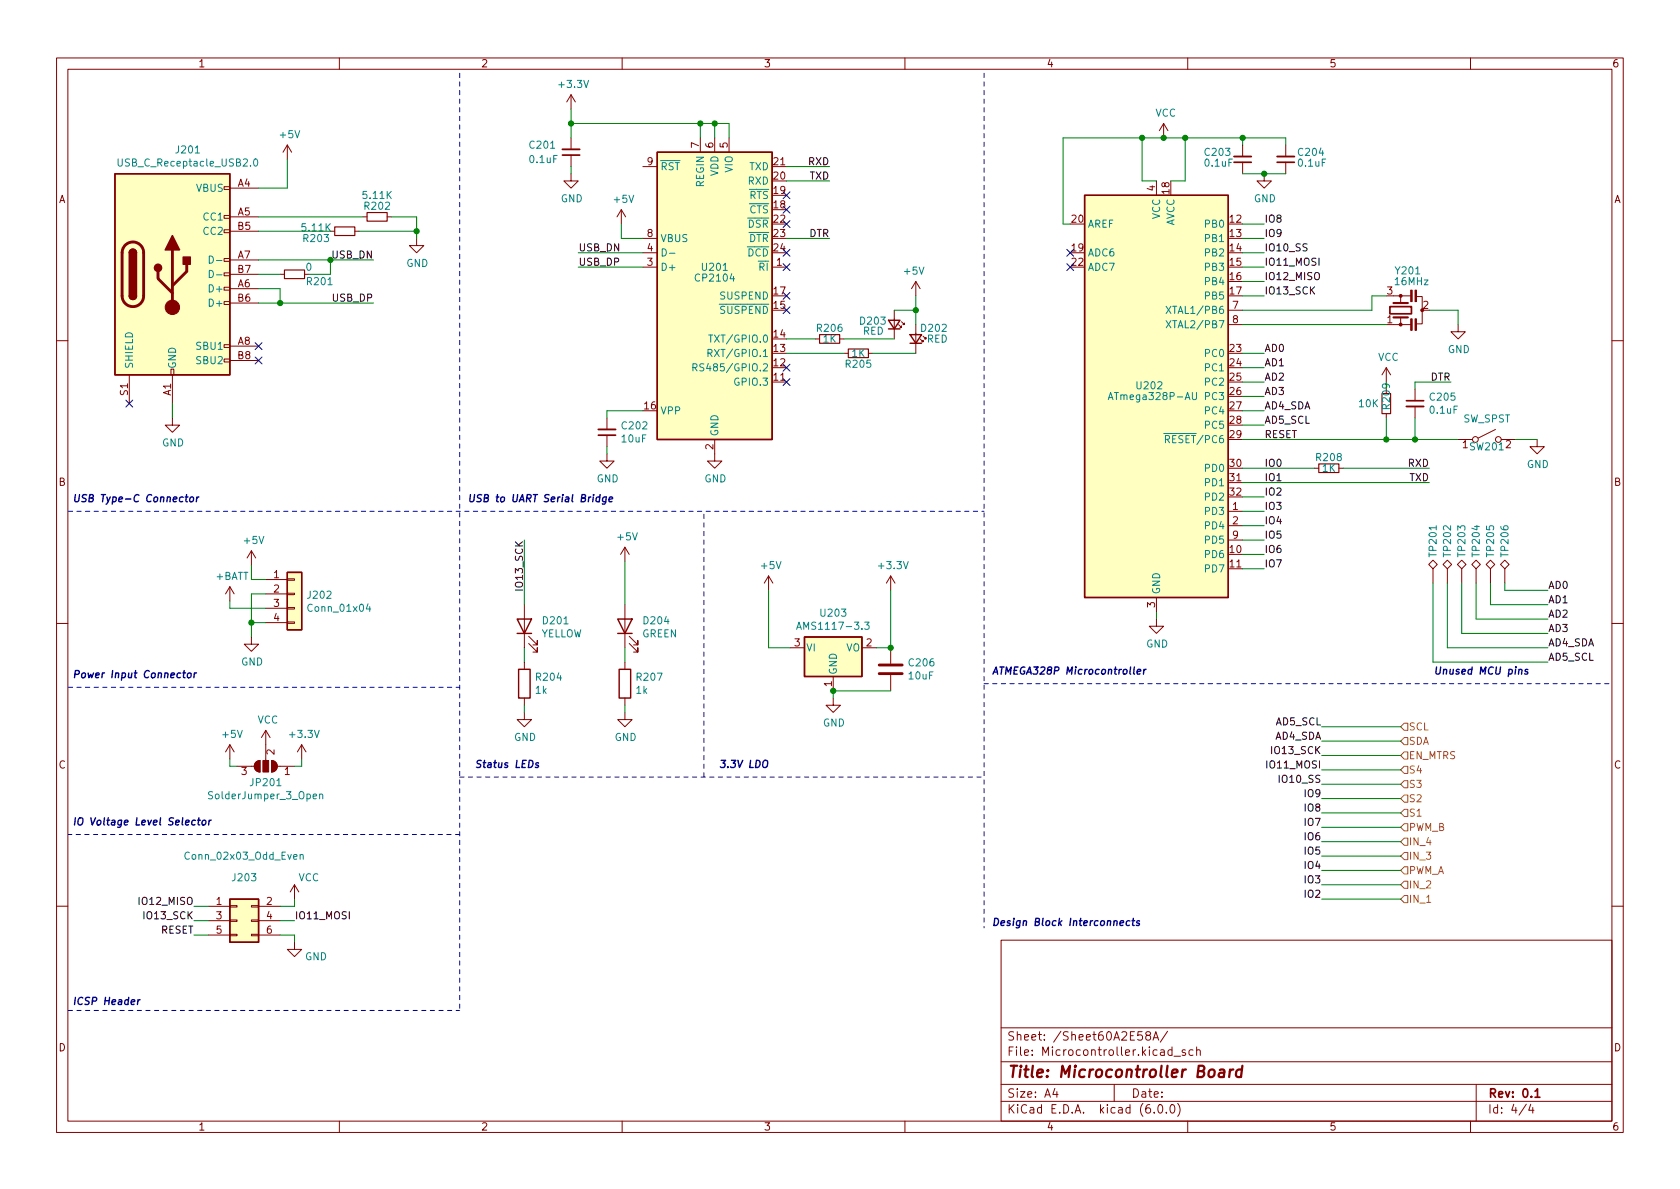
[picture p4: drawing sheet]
<svg xmlns="http://www.w3.org/2000/svg" width="297mm" height="210mm" viewBox="0 0 297 210" stroke-linecap="round" stroke-linejoin="round" font-family="sans-serif">
<g fill="none" stroke="#840000" stroke-width=".18">
<path d="M10 10.2h277v190.1h-277zM12 12.2h273v186.1h-273zM60 10.2v2M101 16.8l-.8 1.2M101 16.8v2.5M101 16.8l.7 1.2M110 10.2v2M160 10.2v2M210 10.2v2M260 10.2v2M39.6 38.1h1v.5h-1zM39.6 33h1v.5h-1z"/>
<path d="M40.6 33.3h5.1M40.6 38.3h5.1M50.8 25.6l-.8 1.3M50.8 25.6v2.6M50.8 25.6l.8 1.3M64.1 38.3h.8M68.5 38.3h.7M101 30.7v1.3h1.2l-1.2 1.3-1.3-1.3h1.3M101 24.4v2M101 27.4v2.1M109.9 37.1l-.8 1.2M109.9 37.1v2.5"/>
<path d="M109.9 37.1l.7 1.2M113.7 29.5h2.5M123.8 24.4v2.5M126.4 24.4v2.5M128.9 24.4v2.5M136.5 29.5h2.6M204.5 32v2.5M205.7 21.8l-.7 1.3M205.7 21.8v2.6M205.7 21.8l.8 1.3M219.7 25.6v2.1M219.7 28.7v2"/>
<path d="M223.5 30.7v1.3h1.3l-1.3 1.3-1.3-1.3h1.3M227.3 25.6v2.1M227.3 28.7v2M39.6 53.3h1v.5h-1zM39.6 50.8h1v.5h-1zM39.6 48.3h1v.5h-1zM39.6 45.7h1v.5h-1zM39.6 40.6h1v.5h-1zM40.6 51h5.1M40.6 46h5.1M40.6 40.9h5.1M40.6 53.6h5.1"/>
<path d="M40.6 48.5h5.1M49.5 48.5h.8M58.4 40.9h.8M62.7 40.9h.8M73.7 42.2v1.2h1.2l-1.2 1.3-1.3-1.3h1.3M113.7 47.2h2.5M113.7 44.7h2.5M113.7 42.2h2.5M136.5 47.2h2.6M144.1 59.9h.8M148.5 59.9h.7M158.1 54.9v5"/>
<path d="M158.9 57.4l.5 .5v-.2v.2h-.3M159.4 56.9l.5 .5v-.3v.3h-.3M161.9 49.8l.8 1.2M161.9 49.8v2.5M161.9 57.4v5.1M161.9 49.8l-.7 1.2M162.7 59.9l.5 .5v-.2v.2h-.3M163.2 59.4l.5 .5v-.2v.2h-.3M217.2 57.4h2.5M217.2 54.9h2.5M246.4 57.4h3M246.4 52.3h3"/>
<path d="M247.6 52.3v1.3M247.6 56.3v1.1M250.4 52.4h1.1v4.9h-1.2M257.8 57.4v1.3h1.3l-1.3 1.2-1.3-1.2h1.3M10 60.2h2M22.9 66.3v5.1M30.2 65.3h.5v1h-.5zM30.5 73.9v1.3h1.2l-1.2 1.2-1.3-1.2h1.3M30.5 66.3v5.1M39.6 63.5h1v.5h-1zM39.6 61h1v.5h-1zM40.6 61.2h5.1"/>
<path d="M40.6 63.7h5.1M107.3 73.9v2M107.3 77v2M126.4 77.7v3.8h1.2l-1.2 1.3-1.3-1.3h1.3M136.5 67.6h2.6M149.2 62.5h.8M153.5 62.5h.8M245.1 65v2.6M245.1 73.1v.8M245.1 65l-.8 1.3M245.1 65l.8 1.3M250.2 68.8v2.1"/>
<path d="M250.2 71.9v2M257.8 77.7h2.5M264.4 75.9l-3 1.6M265.4 77.7h2.6M271.8 77.7v1.3h1.2l-1.2 1.3-1.3-1.3h1.3M285 60.2h2M44.4 97.4l-.7 1.3M44.4 97.4v2.5M44.4 97.4l.8 1.3M107.3 80.3v1.2h1.3l-1.3 1.3-1.3-1.3h1.3M110.5 96.8v2.5M110.5 96.8l-.8 1.2"/>
<path d="M110.5 96.8l.8 1.2M217.2 90.4h2.5M217.2 93h2.5M217.2 85.3h2.5M217.2 95.5h2.5M232.4 82.8h.8M236.7 82.8h.8M252.6 99.8l.8-.7 .7 .7-.7 .8zM255.9 99.1l.8 .7-.8 .8-.8-.8zM257.7 99.8l.7-.7 .8 .7-.8 .8zM260.2 99.8l.8-.7 .7 .7-.7 .8zM262.8 99.8l.7-.7 .8 .7-.8 .8z"/>
<path d="M266.1 99.1l.7 .7-.7 .8-.8-.8zM10 110.2h2M40.6 103.8l-.7 1.2M40.6 103.8v2.5M40.6 103.8l.8 1.2M44.4 112.6v1.3h1.3l-1.3 1.3-1.2-1.3h1.2M47 102.5h3.8M47 105h3.8M47 107.6h3.8M47 110.1h3.8M50.8 110h1.3v.2h-1.3zM50.8 107.4h1.3v.3h-1.3z"/>
<path d="M50.8 104.9h1.3v.3h-1.3zM50.8 102.4h1.3v.2h-1.3zM92.7 106.9v7.6M92.7 117.1v1.3M93.5 113.8l1.5 1.5v-.8v.8h-.8M93.5 112.5l1.5 1.5v-.7v.7h-.8M110.5 106.9v7.6M110.5 117.1v1.3M111.3 113.8l1.5 1.5v-.8v.8h-.8M111.3 112.5l1.5 1.5v-.7v.7h-.8M135.9 101.8l-.8 1.3M135.9 101.8v2.6"/>
<path d="M135.9 101.8l.8 1.3M139.7 114.5h2.5M147.3 119.6v2.6M152.4 114.5h2.5M157.5 101.8v2.6M157.5 114.5v2.8M157.5 119.4v2.8M157.5 101.8l-.8 1.3M157.5 101.8l.7 1.3M204.5 109.5v1.2h1.2l-1.2 1.3-1.3-1.3h1.3M204.5 105.7v2.5M217.2 100.6h2.5"/>
<path d="M253.4 100.6v2.5M255.9 100.6v2.5M258.4 100.6v2.5M261 100.6v2.5M263.5 100.6v2.5M266.1 100.6v2.5M285 110.2h2M40.6 131.7v2.5M40.6 131.7l-.7 1.3M40.6 131.7l.8 1.3M41.9 135.5h3.1M45.3 134.8l.7-.3v2a1.02 1.02 0 0 1-1-.6 1.02 1.02 0 0 1 .3-1.1z"/>
<path d="M47 129.2l-.8 1.2M47 129.2v5.3M47 129.2l.8 1.2M48 134.5a1.02 1.02 0 0 1 1 1 1.02 1.02 0 0 1-1 1zM49 135.5h3.1M53.3 131.7l-.7 1.3M53.3 131.7v2.5M53.3 131.7l.8 1.3M92.7 126v1.2h1.3l-1.3 1.3-1.3-1.3h1.3M92.7 123.4v1.3M110.5 126v1.2h1.3l-1.3 1.3-1.3-1.3h1.3M110.5 123.4v1.3"/>
<path d="M147.3 123.4v1.3h1.3l-1.3 1.3-1.3-1.3h1.3M52.1 156.5l-.8 1.2M52.1 156.5v2.5M52.1 156.5l.7 1.2M10 160.2h2M36.8 160.3h3.8M36.8 162.8h3.8M36.8 165.3h3.8M40.6 165.2h1.3v.3h-1.3zM40.6 162.7h1.3v.2h-1.3zM40.6 160.1h1.3v.3h-1.3zM44.4 165.2h1.3v.3h-1.3z"/>
<path d="M44.4 162.7h1.3v.2h-1.3zM44.4 160.1h1.3v.3h-1.3zM45.7 160.3h3.8M45.7 162.8h3.8M45.7 165.3h3.8M52.1 166.6v1.3h1.2l-1.2 1.3-1.3-1.3h1.3M177 166.3h108v32h-108zM285 160.2h2M60 198.3v2M110 198.3v2M160 198.3v2M177 194.8h108"/>
<path d="M177 191.8h108M177 187.8h108M177 181.8h108M186.5 192.5l-.4 1h1M186.9 193v1M197 191.8v3M201.9 182.4h-.7l-.1 .7 .3-.1 .5 .1 .1 .2-.1 .5-.2 .1-.6-.1M202.9 183.1l-.3-.3v-.2l.3-.2 .4 .1 .1 .2v.2l-.7 .2-.1 .3v.4l.3 .1h.4l.1-.3v-.4l-.3-.1M203.9 183.9l.5-1.5 .5 1.5M204 183.5h.7M204.1 196.7v.1M204.9 195.4l.2-.1a.81 .81 0 0 1 .6 .7 .81 .81 0 0 1-.3 .8h-.2a.81 .81 0 0 1-.6-.6 .81 .81 0 0 1 .3-.8z"/>
<path d="M206.2 196.7v.1M206.4 182.4l-1.3 1.9M207.1 195.4l.1-.1a.81 .81 0 0 1 .6 .7 .81 .81 0 0 1-.3 .8h-.1a.81 .81 0 0 1-.6-.6 .81 .81 0 0 1 .3-.8zM207.2 185.7l-.4-.1-.3 .3v.4l.1 .3h.6M207.2 185.1v1.5M207.6 186.8h1.1M208.2 195.1a1.72 1.72 0 0 1 0 2.3M209.6 185.7l-.4-.1-.2 .2 .1 .3 .5 .1v.4h-.6M210 198.3v2M210.9 185.7l-.4-.1-.3 .3v.4l.2 .3h.5M211.6 185.8l.2-.2 .3 .1 .1 .9M211.6 185.1v1.5"/>
<path d="M260 198.3v2M261 191.8v6.5M269.9 195.3l-1.3 1.9M270.6 195.3l-.3 1h.9M271 195.8v1"/>
<circle cx="260.9" cy="77.7" r=".51"/>
<circle cx="264.9" cy="77.7" r=".51"/>
</g>
<path d="M99.4 27.4h3.1M218.2 28.7h3M225.8 28.7h3.1M245.7 54.2h3.9v1.3h-3.9zM105.8 77h3M248.7 70.9h3M271.4 193l.4-.5v1.5M271.4 194h.9" fill="none" stroke="#840000" stroke-width=".3"/>
<path d="M215.7 189.2l.2-.1 .5 .1v1.3M216.5 189.6l-.7 .1a.4 .4 0 0 0-.3 .3 .4 .4 0 0 0 .2 .5l.7-.1M217.5 189.1l-.2 1.4M218.1 189.1l-.4 .1-.3 .3M219.6 189.2a.66 .66 0 0 0-1 .3l-.1 .6 .2 .3 .1 .1 .6-.1M219.7 188.5l-.3 2" fill="none" stroke="#840000" stroke-width=".4"/>
<path d="M64.9 37.6h3.6v1.5h-3.6zM50.3 47.7h3.5v1.6h-3.5zM59.2 40.1h3.5v1.6h-3.5zM144.9 59.2h3.6v1.5h-3.6zM150 61.7h3.5v1.5h-3.5zM244.3 69.6h1.6v3.5h-1.6zM233.2 82h3.5v1.6h-3.5z" fill="none" stroke="#840000" stroke-width=".2"/>
<g fill="none" stroke="#840000" stroke-width=".25">
<path d="M20.3 30.7h20.3v35.6h-20.3zM116.2 26.9h20.3v50.8h-20.3zM191.8 34.5h25.4v71.2h-25.4zM22.9 52.3a.64 .64 0 0 0 .6 .7 .64 .64 0 0 0 .6-.7M22.9 44.7a.64 .64 0 0 1 .6-.6 .64 .64 0 0 1 .6 .6M157.1 56.6h2l-1 1.6zM157.1 58.2h2M160.9 59.2h2l-1 1.5zM160.9 60.7h2M50.8 101.2h2.5v10.2h-2.5zM91.4 109.5h2.6l-1.3 2.5zM91.4 112h2.6"/>
<path d="M91.7 118.4h2v5h-2zM109.2 109.5h2.6l-1.3 2.5zM109.2 112h2.6M109.5 118.4h2v5h-2zM142.2 112.6h10.2v7h-10.2zM40.6 159h5.1v7.6h-5.1z"/>
</g>
<g fill="#ffffc2" stroke="#ffffc2" stroke-width=".18">
<path d="M20.3 30.7h20.3v35.6h-20.3z"/>
<path d="M142.2 112.6h10.2v7h-10.2z"/>
<path d="M116.2 26.9h20.3v50.8h-20.3z"/>
<path d="M40.6 159h5.1v7.6h-5.1z"/>
<path d="M50.8 101.2h2.5v10.2h-2.5z"/>
<path d="M191.8 34.5h25.4v71.2h-25.4z"/>
</g>
<path d="M22.1 43.4a1.91 1.91 0 0 1 2.1-.5 1.91 1.91 0 0 1 1.2 1.8v7.6a1.91 1.91 0 0 1-1.9 1.9 1.91 1.91 0 0 1-1.9-1.9v-7.8l.2-.6zM27.9 48v1.3l2.6 2.5M30.5 44.2v10.2M33 46.7v1.3l-2.5 2.5M155.4 119.1h4.1M155.4 117.6h4.1" fill="none" stroke="#840000" stroke-width=".51"/>
<g fill="#840000" stroke="#840000" stroke-width=".25">
<path d="M22.9 52.3h1.2a.64 .64 0 0 1-.6 .7 .64 .64 0 0 1-.6-.7z"/>
<path d="M22.9 44.7h1.2v7.6h-1.2z"/>
<path d="M23 44.3a.64 .64 0 0 1 .7-.2 .64 .64 0 0 1 .4 .6h-1.2z"/>
<path d="M30.5 41.7l1.2 2.5h-2.5z"/>
<path d="M32.4 45.5h1.3v1.2h-1.3z"/>
<circle cx="27.9" cy="47.4" r=".63"/>
</g>
<g fill="#840000" stroke="#840000" stroke-width=".18">
<path d="M250.2 56.4h.2v2h-.2z"/>
<path d="M249.4 56.4h.3v2h-.3z"/>
<path d="M250.2 51.3h.2v2h-.2z"/>
<path d="M249.4 51.3h.3v2h-.3z"/>
<path d="M48 134.5a1.02 1.02 0 0 1 1 1 1.02 1.02 0 0 1-1 1z"/>
<path d="M46.5 134.5h1v2h-1z"/>
<path d="M45.3 134.8l.7-.3v2a1.02 1.02 0 0 1-1-.6 1.02 1.02 0 0 1 .3-1.1z"/>
<circle cx="30.5" cy="54.4" r="1.27"/>
<circle cx="247.6" cy="57.4" r=".25"/>
<circle cx="247.6" cy="52.3" r=".25"/>
</g>
<g fill="none" stroke="#008484" stroke-width=".18">
<path d="M20.9 28.1v1l.2 .3 .4-.1 .1-.2v-1M45 28.2l.1-.1a.68 .68 0 0 1 .5 .6 .68 .68 0 0 1-.5 .7l-.1-.1-.2-.4zM37 45.3a.64 .64 0 0 1 .7 .6 .64 .64 0 0 1-.7 .6zM37 47.8a.64 .64 0 0 1 .7 .6 .64 .64 0 0 1-.7 .7zM38.3 46.1h.9M38.3 48.6h.9M117.1 44a.64 .64 0 0 1 .7 .6 .64 .64 0 0 1-.7 .7zM118.4 44.8h.9M125.3 59.2h.7M125.7 59.2v1.3M132.4 44a.64 .64 0 0 1 .8 .6 .64 .64 0 0 1-.8 .7zM134.4 44.1a.6 .6 0 0 0-.8 .4 .6 .6 0 0 0 .6 .8l.2-.1"/>
<path d="M135 44a.64 .64 0 0 1 .7 .6 .64 .64 0 0 1-.7 .7zM206.2 54.2l.8 1.2M206.2 56.7l.8 1.3M207 54.2l-.8 1.2M207 56.7l-.8 1.3M122.5 65l.6-.1 .1-.2v-.3l-.7-.1v1.3M122.8 65l.4 .6M124.5 64.4l-.5-.1-.2 .1v.4l.5 .2 .2 .4-.3 .2-.5-.1M125.2 62.4h.6l.1-.2-.1-.3-.6-.1v1.3M125.5 62.4l.4 .7M195.9 70.7l.5-1.3 .4 1.3M196.1 70.3h.6"/>
<path d="M210.8 69.4v1l.3 .3 .3-.1 .1-.2v-1M65.1 106.8l-.3 .9h.8M65.4 107.3v.8M140.8 111.3l.5-1.3 .4 1.3M141 110.9h.6M152.9 110h.8l-.5 .5 .4 .1v.6l-.2 .1-.5-.1M53.1 151.2l.1-.1 .4 .1v.8M53.1 151.1v.9M56.5 140.5l.2-.1 .3 .1 .1 .8M56.5 140.4v.9"/>
</g>
<path d="M246.4 56.1h2.5M246.4 53.6h2.5" fill="none" stroke="#840000" stroke-width=".38"/>
<path d="M99.4 26.4h3.1M218.2 27.7h3M225.8 27.7h3.1M105.8 75.9h3M248.7 71.9h3" fill="none" stroke="#840000" stroke-width=".33"/>
<g fill="none" stroke="#848400" stroke-width=".18">
<path d="M247.6 136.1l.7-.6h.6v1.3h-.6zM247.6 133.6l.7-.6h.6v1.2h-.6zM248.3 127.9h.6v1.3h-.6l-.7-.7zM248.3 138h.6v1.3h-.6l-.7-.6zM248.3 130.4h.6v1.3h-.6l-.7-.6zM247.6 146.3l.7-.6h.6v1.2h-.6zM247.6 156.5l.7-.7h.6v1.3h-.6zM247.6 148.8l.7-.6h.6v1.3h-.6zM247.6 159l.7-.6h.6v1.2h-.6zM248.3 140.6h.6v1.3h-.6l-.7-.7zM248.3 150.7h.6v1.3h-.6l-.7-.6zM248.3 153.3h.6v1.3h-.6l-.7-.7z"/>
<path d="M248.3 143.1h.6v1.3h-.6l-.7-.6z"/>
</g>
<g fill="none" stroke="#0000c2" stroke-width=".25">
<path d="M32.8 87.9h.4M33 87.5l-.1 1.1 .2 .1M33.6 88l.2-.1 .4 .1v.5l-.2 .2h-.3l-.1-.1zM34.8 87.9l-.1 .8M35.2 87.9l-.4 .2M106 87.9h-.4l-.2 .6 .2 .2h.4M106.1 87.5l-.2 1.2M107.2 87.9h-.4l-.2 .2v.6h.5M107.2 87.9l-.1 1-.3 .3-.3-.1M107.7 88.3l.6-.1v-.3h-.4l-.2 .2v.6h.5M33.2 119.1l.2-.1 .4 .1v.5l-.2 .2h-.3l-.2-.1zM34.4 119l-.1 .8"/>
<path d="M34.7 119l-.3 .2M201.1 118.8l.6-.1v-.3h-.5l-.2 .6 .2 .2h.4M202.3 118.4l-.1 .8M202.6 118.4l-.4 .2M270.1 118.4h-.2l-.3 .2 .5 .2v.4h-.5M95.2 134.9h-.3l-.2 .2 .5 .3-.1 .3h-.5M135 134.6l.3-.1h.3a.75 .75 0 0 1-.5 1.2h-.1a.95 .95 0 0 1 0-1.1zM34.9 145h.5M35.2 144.6l-.2 1.1 .3 .2M35.8 145.2l.2-.2 .4 .2v.4l-.2 .2-.3 .1-.2-.1zM37 145l-.1 .9M37.4 145l-.4 .3"/>
<path d="M24.4 176.8l-.1 .8M24.8 176.8l-.4 .2M199.8 162.9l-.4-.1-.2 .3v.5h.5M200.2 162.8h.4M200.4 162.4l-.1 1.1 .2 .2M201.5 162.9l-.3-.1-.2 .3 .4 .2v.3h-.5"/>
</g>
<path d="M81.3 12.9v165.8M174 12.9v151.2M12.1 90.4h161.9M12.1 121.5h69.2M81.3 137.4h92.7M124.5 137.4v-47M174 120.9h110.5M81.3 147.6h-69.2M12.1 178.7h69.2" fill="none" stroke="#0000c2" stroke-width=".18" stroke-dasharray=".8 .8"/>
<g fill="none" stroke="#008400" stroke-width=".18">
<path d="M101 19.3v5.1M45.7 38.3h18.4M50.8 28.2v5.1h-5.1M69.2 38.3h4.5v3.9M101 29.5v1.2M101 21.8h27.9v2.6M109.9 39.6v2.6h3.8M123.8 21.8v2.6M126.4 21.8v2.6M139.1 29.5h7.6M139.1 32h7.6M201.9 24.4v7.6h2.6"/>
<path d="M209.5 24.4v7.6h-2.5M219.7 30.7h7.6M219.7 24.4v1.2M219.7 39.6h3.8M227.3 25.6v-1.2h-39.3v15.2h1.2M45.7 51h3.8v2.6M45.7 53.6h20.3M45.7 46h20.3M45.7 48.5h3.8M45.7 40.9h12.7M58.4 46v2.5h-3.8M63.5 40.9h10.2"/>
<path d="M102.2 47.2h11.5M102.2 44.7h11.5M139.1 59.9h5M139.1 42.2h7.6M149.2 59.9h8.9M158.1 54.9h3.8M161.9 52.3v5.1M219.7 42.2h3.8M219.7 47.2h3.8M219.7 44.7h3.8M219.7 57.4h25.4M219.7 52.3h3.8"/>
<path d="M219.7 49.8h3.8M245.1 52.3h-2.5v2.6h-22.9M252.7 54.9h5.1v2.5M30.5 71.4v2.5M107.3 79v1.3M113.7 72.6h-6.4v1.3M139.1 62.5h10.1M154.3 62.5h7.6M219.7 62.5h3.8M219.7 77.7h38.1M219.7 72.6h3.8M219.7 75.2h3.8"/>
<path d="M219.7 67.6h3.8M219.7 70.1h3.8M219.7 65h3.8M245.1 73.9v3.8M250.2 73.9v3.8M256.5 67.6h-6.3v1.2M268 77.7h3.8M44.4 99.9v2.6h2.6M92.7 95.5v11.4M110.5 99.3v7.6M219.7 82.8h12.7M219.7 90.4h3.8"/>
<path d="M219.7 87.9h3.8M219.7 93h3.8M219.7 95.5h3.8M219.7 98h3.8M219.7 85.3h33M237.5 82.8h15.2M40.6 106.3v1.3h6.4M44.4 110.1h2.6M47 105h-2.6v7.6M92.7 114.5v2.6M110.5 114.5v2.6M135.9 104.4v10.1h3.8"/>
<path d="M157.5 104.4v10.1h-2.6M204.5 108.2v1.3M219.7 100.6h3.8M253.4 103.1v14h20.3M255.9 103.1v11.4h17.8M258.4 103.1v8.9h15.3M261 103.1v6.4h12.7M263.5 103.1v3.8h10.2M266.1 103.1v1.3h7.6M40.6 134.2v1.3h1.3M53.3 134.2v1.3h-1.2M92.7 124.7v1.3"/>
<path d="M110.5 124.7v1.3M157.5 122.2h-10.2v1.2M233.7 138.7h13.9M233.7 136.1h13.9M233.7 133.6h13.9M233.7 131.1h13.9M233.7 128.5h13.9M52.1 159v1.3h-2.6M233.7 141.2h13.9M233.7 143.8h13.9M233.7 153.9h13.9M233.7 148.8h13.9"/>
<path d="M233.7 146.3h13.9M233.7 151.4h13.9M233.7 159h13.9M233.7 156.5h13.9M34.3 160.3h2.5M34.3 165.3h2.5M34.3 162.8h2.5M49.5 165.3h2.6v1.3M49.5 162.8h2.6"/>
</g>
<g fill="none" stroke="#000084" stroke-width=".18">
<path d="M138.5 36.5l1.2 1.2M138.5 39l1.2 1.2M138.5 33.9l1.2 1.2M139.7 36.5l-1.2 1.2M139.7 39l-1.2 1.2M139.7 33.9l-1.2 1.2M138.5 44.1l1.2 1.2M138.5 54.2l1.2 1.3M138.5 46.6l1.2 1.2M138.5 51.7l1.2 1.2M139.7 44.1l-1.2 1.2M139.7 54.2l-1.2 1.3"/>
<path d="M139.7 46.6l-1.2 1.2M139.7 51.7l-1.2 1.2M188.6 46.6l1.2 1.2M188.6 44.1l1.2 1.2M189.8 46.6l-1.2 1.2M189.8 44.1l-1.2 1.2M22.3 70.8l1.2 1.2M23.5 70.8l-1.2 1.2M45.1 60.6l1.2 1.2M45.1 63.1l1.2 1.3M46.3 60.6l-1.2 1.2M46.3 63.1l-1.2 1.3"/>
<path d="M138.5 64.4l1.2 1.2M138.5 66.9l1.2 1.3M139.7 64.4l-1.2 1.2M139.7 66.9l-1.2 1.3"/>
</g>
<g fill="#008400" stroke="#008400" stroke-width=".18">
<circle cx="157.5" cy="114.5" r=".46"/>
<circle cx="147.3" cy="122.2" r=".46"/>
<circle cx="123.8" cy="21.8" r=".46"/>
<circle cx="44.4" cy="110.1" r=".46"/>
<circle cx="126.4" cy="21.8" r=".46"/>
<circle cx="101" cy="21.8" r=".46"/>
<circle cx="49.5" cy="53.6" r=".46"/>
<circle cx="58.4" cy="46" r=".46"/>
<circle cx="73.7" cy="40.9" r=".46"/>
<circle cx="161.9" cy="54.9" r=".46"/>
<circle cx="201.9" cy="24.4" r=".46"/>
<circle cx="209.5" cy="24.4" r=".46"/>
<circle cx="205.7" cy="24.4" r=".46"/>
<circle cx="219.7" cy="24.4" r=".46"/>
<circle cx="223.5" cy="30.7" r=".46"/>
<circle cx="245.1" cy="77.7" r=".46"/>
<circle cx="250.2" cy="77.7" r=".46"/>
</g>
<text font-size="2.8" fill="#840000" x="178" y="190.6">Title: Microcontroller Board</text>
<g font-size="2.1" fill="#840000">
<text x="178" y="184">Sheet: /Sheet60A2E58A/</text>
<text x="178" y="186.7">File: Microcontroller.kicad_sch</text>
<text x="178" y="196.9">KiCad E.D.A. kicad (6.0.0)</text>
<text x="178" y="194.1">Size: A4</text>
<text x="200" y="194.1">Date:</text>
<text x="263" y="194.1">Rev: 0.1</text>
<text x="263" y="196.9">Id: 4/4</text>
</g>
<g font-size="1.8" fill="#840000">
<text x="35" y="11.9">1</text>
<text x="85" y="11.9">2</text>
<text x="135" y="11.9">3</text>
<text x="185" y="11.9">4</text>
<text x="235" y="11.9">5</text>
<text x="285" y="11.9">6</text>
<text x="114.4" y="29.2">9</text>
<text x="123.6" y="26.1" transform="rotate(-90 123.6 26.1)">7</text>
<text x="126.1" y="26.1" transform="rotate(-90 126.1 26.1)">6</text>
<text x="128.7" y="26.1" transform="rotate(-90 128.7 26.1)">5</text>
<text x="136.8" y="29.2">21</text>
<text x="10.3" y="35.9">A</text>
<text x="42" y="33">A4</text>
<text x="136.8" y="34.3">19</text>
<text x="136.8" y="31.7">20</text>
<text x="204.2" y="33.8" transform="rotate(-90 204.2 33.8)">4</text>
<text x="206.8" y="34.3" transform="rotate(-90 206.8 34.3)">18</text>
<text x="285.3" y="35.9">A</text>
<text x="42" y="38.1">A5</text>
<text x="42" y="40.6">B5</text>
<text x="114.4" y="41.9">8</text>
<text x="136.8" y="36.8">18</text>
<text x="136.8" y="39.4">22</text>
<text x="136.8" y="41.9">23</text>
<text x="189.5" y="39.4">20</text>
<text x="217.5" y="39.4">12</text>
<text x="217.5" y="41.9">13</text>
<text x="42" y="45.7">A7</text>
<text x="114.4" y="47">3</text>
<text x="114.4" y="44.4">4</text>
<text x="136.8" y="44.4">24</text>
<text x="137.3" y="47">1</text>
<text x="189.5" y="44.4">19</text>
<text x="189.5" y="47">22</text>
<text x="217.5" y="44.4">14</text>
<text x="217.5" y="47">15</text>
<text x="42" y="50.8">A6</text>
<text x="42" y="53.3">B6</text>
<text x="42" y="48.3">B7</text>
<text x="136.8" y="52.1">17</text>
<text x="217.5" y="49.5">16</text>
<text x="217.5" y="52.1">17</text>
<text x="245.3" y="52.1">3</text>
<text x="136.8" y="59.7">14</text>
<text x="136.8" y="54.6">15</text>
<text x="217.9" y="54.6">7</text>
<text x="217.9" y="57.1">8</text>
<text x="245.3" y="57.1">1</text>
<text x="251.6" y="54.6">2</text>
<text x="42" y="61">A8</text>
<text x="42" y="63.5">B8</text>
<text x="136.8" y="64.8">12</text>
<text x="136.8" y="62.2">13</text>
<text x="217.5" y="62.2">23</text>
<text x="217.5" y="64.8">24</text>
<text x="22.6" y="69.9" transform="rotate(-90 22.6 69.9)">S1</text>
<text x="30.2" y="70" transform="rotate(-90 30.2 70)">A1</text>
<text x="136.8" y="67.3">11</text>
<text x="217.5" y="67.3">25</text>
<text x="217.5" y="69.8">26</text>
<text x="114" y="72.4">16</text>
<text x="217.5" y="72.4">27</text>
<text x="217.5" y="74.9">28</text>
<text x="217.5" y="77.5">29</text>
<text x="126.1" y="79.5" transform="rotate(-90 126.1 79.5)">2</text>
<text x="217.5" y="82.5">30</text>
<text x="266.2" y="79.2">2</text>
<text x="10.3" y="85.9">B</text>
<text x="217.5" y="85.1">31</text>
<text x="217.5" y="87.6">32</text>
<text x="285.3" y="85.9">B</text>
<text x="217.9" y="90.2">1</text>
<text x="217.9" y="92.7">2</text>
<text x="217.9" y="95.2">9</text>
<text x="217.5" y="97.8">10</text>
<text x="217.5" y="100.3">11</text>
<text x="48.4" y="102.2">1</text>
<text x="48.4" y="104.8">2</text>
<text x="48.4" y="107.3">3</text>
<text x="204.2" y="107.4" transform="rotate(-90 204.2 107.4)">3</text>
<text x="48.4" y="109.8">4</text>
<text x="140.5" y="114.3">3</text>
<text x="153.2" y="114.3">2</text>
<text x="147.1" y="121.4" transform="rotate(-90 147.1 121.4)">1</text>
<text x="10.3" y="135.9">C</text>
<text x="42.7" y="137">3</text>
<text x="48.5" y="133.5" transform="rotate(-90 48.5 133.5)">2</text>
<text x="50.3" y="137">1</text>
<text x="285.3" y="135.9">C</text>
<text x="38.2" y="160">1</text>
<text x="47.1" y="160">2</text>
<text x="38.2" y="162.6">3</text>
<text x="38.2" y="165.1">5</text>
<text x="47.1" y="162.6">4</text>
<text x="47.1" y="165.1">6</text>
<text x="10.3" y="185.9">D</text>
<text x="285.3" y="185.9">D</text>
<text x="35" y="199.9">1</text>
<text x="85" y="199.9">2</text>
<text x="135" y="199.9">3</text>
<text x="185" y="199.9">4</text>
<text x="235" y="199.9">5</text>
<text x="285" y="199.9">6</text>
</g>
<g font-size="1.8" fill="#008484">
<text x="99" y="15.5">+3.3V</text>
<text x="204.3" y="20.6">VCC</text>
<text x="21.5" y="29.4">USB_C_Receptacle_USB2.0</text>
<text x="31.2" y="27.1">J201</text>
<text x="49.6" y="24.4">+5V</text>
<text x="93.7" y="28.8">0.1uF</text>
<text x="93.8" y="26.3">C201</text>
<text x="213.1" y="29.5">0.1uF</text>
<text x="213.1" y="27.6">C203</text>
<text x="229.6" y="29.5">0.1uF</text>
<text x="229.7" y="27.6">C204</text>
<text x="34.7" y="33.9">VBUS</text>
<text x="64.3" y="35.2">5.11K</text>
<text x="99.1" y="35.8">GND</text>
<text x="108.6" y="35.9">+5V</text>
<text x="116.7" y="30.1">~{RST}</text>
<text x="124.5" y="33" transform="rotate(-90 124.5 33)">REGIN</text>
<text x="127" y="31.2" transform="rotate(-90 127 31.2)">VDD</text>
<text x="129.5" y="30.5" transform="rotate(-90 129.5 30.5)">VIO</text>
<text x="131.1" y="35.2">~{RTS}</text>
<text x="132.3" y="32.6">RXD</text>
<text x="132.5" y="30.1">TXD</text>
<text x="221.7" y="35.8">GND</text>
<text x="36.1" y="39">CC1</text>
<text x="36.1" y="41.5">CC2</text>
<text x="53.5" y="40.9">5.11K</text>
<text x="64.6" y="37.1">R202</text>
<text x="130.9" y="40.3">~{DSR}</text>
<text x="131.1" y="37.7">~{CTS}</text>
<text x="192.3" y="40.3">AREF</text>
<text x="205.1" y="38.8" transform="rotate(-90 205.1 38.8)">VCC</text>
<text x="207.6" y="40.1" transform="rotate(-90 207.6 40.1)">AVCC</text>
<text x="213.2" y="40.3">PB0</text>
<text x="53.8" y="42.8">R203</text>
<text x="54.1" y="47.9">0</text>
<text x="71.8" y="47.2">GND</text>
<text x="116.7" y="47.9">D+</text>
<text x="116.7" y="42.8">VBUS</text>
<text x="124.3" y="47.9">U201</text>
<text x="131" y="42.8">~{DTR}</text>
<text x="132.9" y="47.9">~{RI}</text>
<text x="192.3" y="45.3">ADC6</text>
<text x="192.3" y="47.9">ADC7</text>
<text x="213.2" y="42.8">PB1</text>
<text x="213.2" y="45.3">PB2</text>
<text x="213.2" y="47.9">PB3</text>
<text x="37.3" y="51.7">D+</text>
<text x="54.4" y="50.4">R201</text>
<text x="123.2" y="49.8">CP2104</text>
<text x="127.5" y="53">SUSPEND</text>
<text x="159.9" y="48.6">+5V</text>
<text x="213.2" y="50.4">PB4</text>
<text x="213.2" y="53">PB5</text>
<text x="246.8" y="50.4">16MHz</text>
<text x="246.9" y="48.5">Y201</text>
<text x="37.3" y="54.2">D+</text>
<text x="126.1" y="55.5">~{SUSPEND}</text>
<text x="144.6" y="58.7">R206</text>
<text x="152.2" y="57.4">D203</text>
<text x="152.5" y="59.2">RED</text>
<text x="163" y="58.7">D202</text>
<text x="207.1" y="55.5">XTAL1/PB6</text>
<text x="207.1" y="58">XTAL2/PB7</text>
<text x="23.5" y="65.3" transform="rotate(-90 23.5 65.3)">SHIELD</text>
<text x="31.1" y="65.3" transform="rotate(-90 31.1 65.3)">GND</text>
<text x="34.9" y="61.8">SBU1</text>
<text x="34.9" y="64.4">SBU2</text>
<text x="124.2" y="65.7">RS485/GPIO.2</text>
<text x="126.1" y="63.1">RXT/GPIO.1</text>
<text x="126.3" y="60.6">TXT/GPIO.0</text>
<text x="145.6" y="60.6">1K</text>
<text x="149.7" y="65">R205</text>
<text x="150.6" y="63.1">1K</text>
<text x="163.8" y="60.6">RED</text>
<text x="213.2" y="63.1">PC0</text>
<text x="213.2" y="65.7">PC1</text>
<text x="243.6" y="63.8">VCC</text>
<text x="256" y="62.4">GND</text>
<text x="130.1" y="68.2">GPIO.3</text>
<text x="196.7" y="70.7">ATmega328P-AU</text>
<text x="201.1" y="68.8">U202</text>
<text x="213.2" y="68.2">PC2</text>
<text x="213.2" y="70.7">PC3</text>
<text x="252.9" y="70.8">C205</text>
<text x="110.1" y="75.9">C202</text>
<text x="116.7" y="73.3">VPP</text>
<text x="127" y="77.2" transform="rotate(-90 127 77.2)">GND</text>
<text x="213.2" y="73.3">PC4</text>
<text x="213.2" y="75.8">PC5</text>
<text x="240.3" y="72">10K</text>
<text x="252.9" y="73.1">0.1uF</text>
<text x="258.7" y="74.7">SW_SPST</text>
<text x="28.6" y="78.9">GND</text>
<text x="110" y="78.2">10uF</text>
<text x="205.5" y="78.4">~{RESET}/PC6</text>
<text x="213.2" y="83.4">PD0</text>
<text x="232.8" y="81.5">R208</text>
<text x="233.8" y="83.4">1K</text>
<text x="258.6" y="79.2">1 SW201</text>
<text x="269.9" y="82.7">GND</text>
<text x="105.5" y="85.3">GND</text>
<text x="124.5" y="85.3">GND</text>
<text x="213.2" y="86">PD1</text>
<text x="213.2" y="88.5">PD2</text>
<text x="109.3" y="95.5">+5V</text>
<text x="213.2" y="91.1">PD3</text>
<text x="213.2" y="93.6">PD4</text>
<text x="43.2" y="96.2">+5V</text>
<text x="134.7" y="100.6">+5V</text>
<text x="155.5" y="100.6">+3.3V</text>
<text x="213.2" y="98.7">PD6</text>
<text x="213.2" y="101.2">PD7</text>
<text x="213.2" y="96.1">PD5</text>
<text x="254" y="98.3" transform="rotate(-90 254 98.3)">TP201</text>
<text x="256.5" y="98.3" transform="rotate(-90 256.5 98.3)">TP202</text>
<text x="259.1" y="98.3" transform="rotate(-90 259.1 98.3)">TP203</text>
<text x="261.6" y="98.3" transform="rotate(-90 261.6 98.3)">TP204</text>
<text x="264.2" y="98.3" transform="rotate(-90 264.2 98.3)">TP205</text>
<text x="266.7" y="98.3" transform="rotate(-90 266.7 98.3)">TP206</text>
<text x="38.1" y="102.5">+BATT</text>
<text x="54.5" y="105.9">J202</text>
<text x="205.1" y="105.2" transform="rotate(-90 205.1 105.2)">GND</text>
<text x="54.7" y="108.2">Conn_01x04</text>
<text x="95.5" y="112.7">YELLOW</text>
<text x="96.1" y="110.4">D201</text>
<text x="113.5" y="112.7">GREEN</text>
<text x="113.9" y="110.4">D204</text>
<text x="141.9" y="111.3">AMS1117-3.3</text>
<text x="145.2" y="109">U203</text>
<text x="42.6" y="117.7">GND</text>
<text x="142.5" y="115.2">VI</text>
<text x="148" y="119.4" transform="rotate(-90 148 119.4)">GND</text>
<text x="149.6" y="115.2">VO</text>
<text x="160.8" y="117.8">C206</text>
<text x="202.6" y="114.5">GND</text>
<text x="94.7" y="122.7">1k</text>
<text x="94.9" y="120.4">R204</text>
<text x="112.5" y="122.7">1k</text>
<text x="112.7" y="120.4">R207</text>
<text x="160.7" y="120.1">10uF</text>
<text x="39.4" y="130.5">+5V</text>
<text x="45.5" y="127.9">VCC</text>
<text x="51.4" y="130.5">+3.3V</text>
<text x="90.9" y="131">GND</text>
<text x="108.7" y="131">GND</text>
<text x="145.5" y="128.5">GND</text>
<text x="37.3" y="141.3">SolderJumper_3_Open</text>
<text x="44.4" y="139">JP201</text>
<text x="33.1" y="152">Conn_02x03_Odd_Even</text>
<text x="41.2" y="155.8">J203</text>
<text x="52.7" y="155.8">VCC</text>
<text x="53.9" y="169.8">GND</text>
</g>
<g font-size="1.8">
<text x="143" y="29.2">RXD</text>
<text x="143.1" y="31.7">TXD</text>
<text x="143.1" y="41.9">DTR</text>
<text x="223.5" y="41.9">IO9</text>
<text x="223.5" y="39.4">IO8</text>
<text x="58.8" y="45.7">USB_DN</text>
<text x="102.2" y="47">USB_DP</text>
<text x="102.2" y="44.4">USB_DN</text>
<text x="223.5" y="47">IO11_MOSI</text>
<text x="223.5" y="44.4">IO10_SS</text>
<text x="58.9" y="53.3">USB_DP</text>
<text x="223.5" y="49.5">IO12_MISO</text>
<text x="223.5" y="52.1">IO13_SCK</text>
<text x="223.5" y="64.8">AD1</text>
<text x="223.5" y="62.2">AD0</text>
<text x="223.5" y="69.8">AD3</text>
<text x="223.5" y="67.3">AD2</text>
<text x="252.9" y="67.3">DTR</text>
<text x="223.5" y="72.4">AD4_SDA</text>
<text x="223.5" y="74.9">AD5_SCL</text>
<text x="223.5" y="77.5">RESET</text>
<text x="223.5" y="82.5">IO0</text>
<text x="249" y="82.5">RXD</text>
<text x="223.5" y="87.6">IO2</text>
<text x="223.5" y="85.1">IO1</text>
<text x="249.2" y="85.1">TXD</text>
<text x="223.5" y="90.2">IO3</text>
<text x="223.5" y="92.7">IO4</text>
<text x="223.5" y="95.2">IO5</text>
<text x="223.5" y="100.3">IO7</text>
<text x="223.5" y="97.8">IO6</text>
<text x="92.4" y="104.1" transform="rotate(-90 92.4 104.1)">IO13_SCK</text>
<text x="273.7" y="106.7">AD1</text>
<text x="273.7" y="104.1">AD0</text>
<text x="273.7" y="111.7">AD3</text>
<text x="273.7" y="109.2">AD2</text>
<text x="273.7" y="114.3">AD4_SDA</text>
<text x="273.7" y="116.8">AD5_SCL</text>
<text x="225.4" y="130.8">AD4_SDA</text>
<text x="225.6" y="128.3">AD5_SCL</text>
<text x="224.3" y="135.9">IO11_MOSI</text>
<text x="225.1" y="133.3">IO13_SCK</text>
<text x="226.5" y="138.4">IO10_SS</text>
<text x="230.8" y="143.5">IO8</text>
<text x="230.8" y="141">IO9</text>
<text x="230.8" y="146">IO7</text>
<text x="230.8" y="148.6">IO6</text>
<text x="230.8" y="151.1">IO5</text>
<text x="230.8" y="153.7">IO4</text>
<text x="25" y="160">IO12_MISO</text>
<text x="230.8" y="156.2">IO3</text>
<text x="230.8" y="158.7">IO2</text>
<text x="25.7" y="162.5">IO13_SCK</text>
<text x="28.4" y="165.1">RESET</text>
<text x="52.1" y="162.5">IO11_MOSI</text>
</g>
<text font-size="1.8" fill="#008400" x="245.7" y="72.2" transform="rotate(-90 245.7 72.2)">R209</text>
<g font-size="1.8" fill="#0000c2">
<text x="12.7" y="88.8">USB Type-C Connector</text>
<text x="82.5" y="88.8">USB to UART Serial Bridge</text>
<text x="12.7" y="119.9">Power Input Connector</text>
<text x="175.3" y="119.3">ATMEGA328P Microcontroller</text>
<text x="253.4" y="119.3">Unused MCU pins</text>
<text x="83.8" y="135.8">Status LEDs</text>
<text x="127" y="135.8">3.3V LDO</text>
<text x="12.7" y="145.9">IO Voltage Level Selector</text>
<text x="175.3" y="163.7">Design Block Interconnects</text>
<text x="12.7" y="177.7">ICSP Header</text>
</g>
<g font-size="1.8" fill="#848400">
<text x="249" y="129.2">SCL</text>
<text x="249" y="131.7">SDA</text>
<text x="249" y="136.8">S4</text>
<text x="249" y="134.2">EN_MTRS</text>
<text x="249" y="141.9">S2</text>
<text x="249" y="139.3">S3</text>
<text x="249" y="146.9">PWM_B</text>
<text x="249" y="144.4">S1</text>
<text x="249" y="149.5">IN_4</text>
<text x="249" y="152">IN_3</text>
<text x="249" y="154.6">PWM_A</text>
<text x="249" y="157.1">IN_2</text>
<text x="249" y="159.6">IN_1</text>
</g>
</svg>
